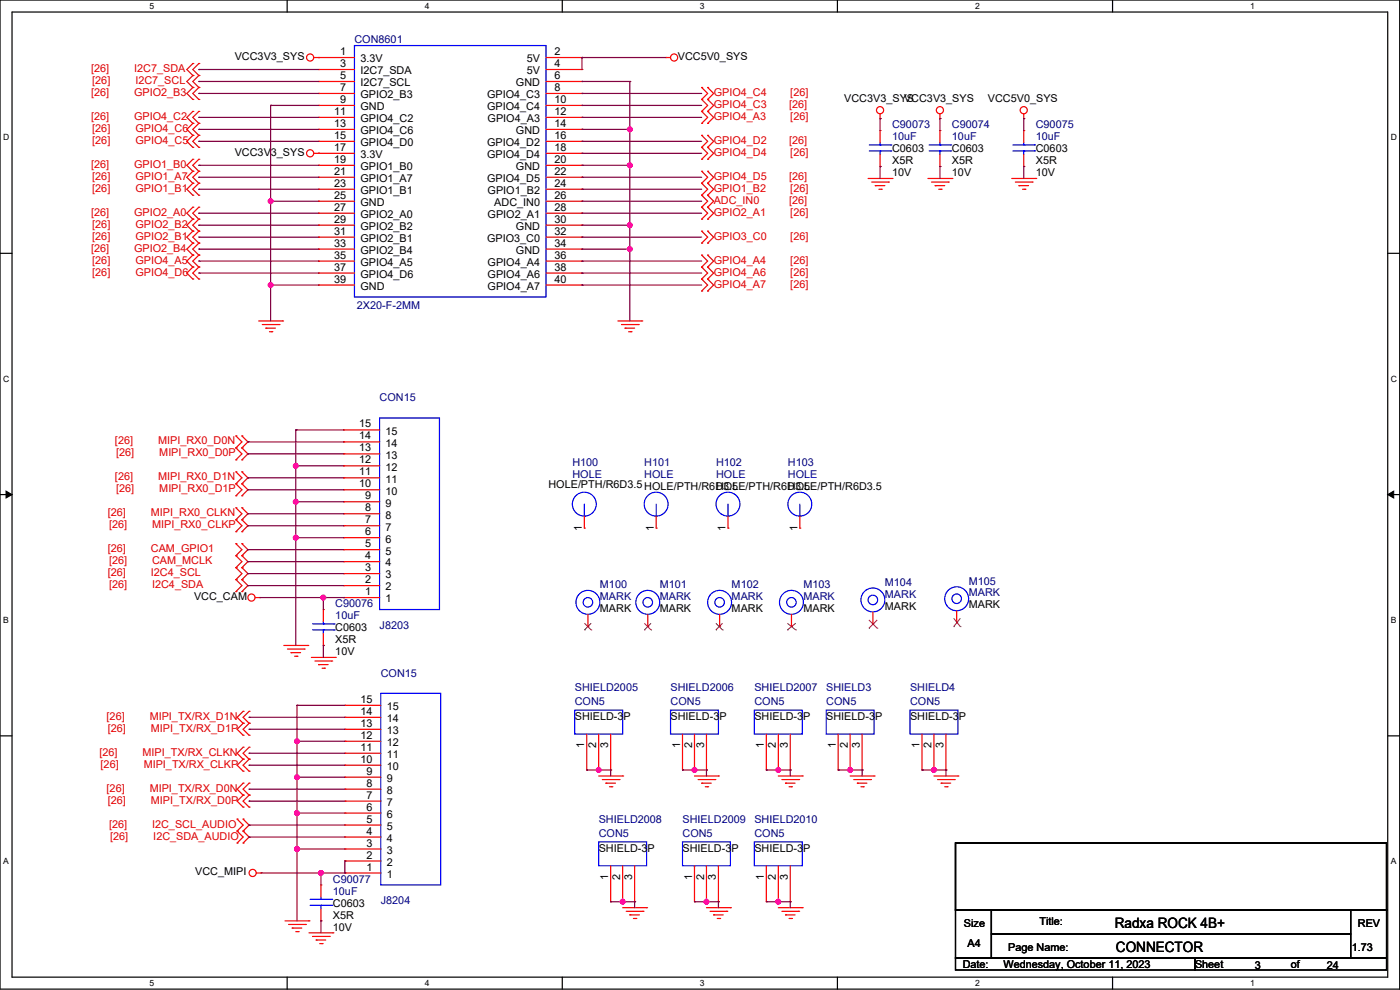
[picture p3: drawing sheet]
<svg xmlns="http://www.w3.org/2000/svg" width="297mm" height="210mm" viewBox="0 0 297 210" stroke-linecap="round" stroke-linejoin="round" font-family="sans-serif">
<path d="M0 0h296.9v209.8h-296.9zM2.6 2.6h291.8v204.7h-291.8z" fill="none" stroke="#000" stroke-width=".25"/>
<g fill="#fff">
<path d="M31.7 .3h1v2h-1z"/>
<path d="M31.7 207.5h1v2.1h-1z"/>
</g>
<path d="M60.9 0v2.6M60.9 207.3v2.5" fill="none" stroke="#000" stroke-width=".25"/>
<g fill="#fff">
<path d="M90.1 .3h1v2h-1z"/>
<path d="M90.1 207.5h1v2.1h-1z"/>
</g>
<path d="M119.3 0v2.6M119.3 207.3v2.5" fill="none" stroke="#000" stroke-width=".25"/>
<g fill="#fff">
<path d="M148.5 .3h1v2h-1z"/>
<path d="M148.5 207.5h1v2.1h-1z"/>
</g>
<path d="M177.7 0v2.6M177.7 207.3v2.5" fill="none" stroke="#000" stroke-width=".25"/>
<g fill="#fff">
<path d="M206.8 .3h1v2h-1z"/>
<path d="M206.8 207.5h1v2.1h-1z"/>
</g>
<path d="M236 0v2.6M236 207.3v2.5" fill="none" stroke="#000" stroke-width=".25"/>
<g fill="#fff">
<path d="M265.2 .3h1v2h-1z"/>
<path d="M265.2 207.5h1v2.1h-1z"/>
<path d="M.6 28.1h1.4v2.1h-1.4z"/>
<path d="M295 28.1h1.3v2.1h-1.3z"/>
<path d="M.6 79.3h1.4v2.1h-1.4z"/>
<path d="M295 79.3h1.3v2.1h-1.3z"/>
</g>
<path d="M0 53.7h2.6M294.4 53.7h2.5" fill="none" stroke="#000" stroke-width=".25"/>
<g fill="#fff">
<path d="M.6 130.5h1.3v2h-1.3z"/>
<path d="M295 130.5h1.2v2h-1.2z"/>
</g>
<path d="M0 104.9h2.6M294.4 104.9h2.5" fill="none" stroke="#000" stroke-width=".25"/>
<path d="M1.3 104.2l1.3 .7-1.3 .7zM294.4 104.9l1.3-.7v1.4z" fill="#000" stroke="#000" stroke-width=".21"/>
<g fill="#fff">
<path d="M.6 181.7h1.3v2h-1.3z"/>
<path d="M295 181.7h1.2v2h-1.2z"/>
</g>
<path d="M0 156.1h2.6M294.4 156.1h2.5M202.7 178.8h91.4v14.3h-91.4zM202.7 193.1h7.6v10.1h-7.6zM210.3 193.1h76.2v5h-76.2zM210.3 198.1h76.2v5.1h-76.2zM286.5 193.1h7.6v10.1h-7.6zM202.7 203.2h50.8v2.6h-50.8zM253.5 203.2h40.6v2.6h-40.6z" fill="none" stroke="#000" stroke-width=".25"/>
<g fill="none" stroke="#f00" stroke-width=".25">
<path d="M66.6 12.2h8.6M67.6 12.2h.1M67.6 14.7h.1M67.6 17.3h.1M67.6 19.8h.1M67.6 14.7h7.6M67.6 17.3h7.6M67.6 19.8h7.6M115.8 12.2h7.7M115.8 14.7h7.7M115.8 17.3h7.7M115.8 19.8h7.7"/>
<path d="M123.5 12.2h.1M123.5 14.7h.1M123.5 17.3h.1M123.5 19.8h.1M141.2 12.2h.1M141.2 12.2h1.1M66.6 32.5h8.6M67.6 32.5h.1M67.6 22.4h.1M67.6 24.9h.1M67.6 27.4h.1M67.6 30h.1"/>
<path d="M67.6 35.1h.1M67.6 37.6h.1M67.6 22.4h7.6M67.6 24.9h7.6M67.6 27.4h7.6M67.6 30h7.6M67.6 35.1h7.6M67.6 37.6h7.6M115.8 32.5h7.7M115.8 22.4h7.7M115.8 24.9h7.7M115.8 27.4h7.7"/>
<path d="M115.8 30h7.7M115.8 35.1h7.7M115.8 37.6h7.7M123.5 22.4h.1M123.5 24.9h.1M123.5 27.4h.1M123.5 30h.1M123.5 32.5h.1M123.5 35.1h.1M123.5 37.6h.1M184.2 37.9h5M184.9 38.6h3.6"/>
<path d="M185.7 39.4h.1M185.7 39.4h2M186.7 25.2h.1M186.7 27.7h.1M186.7 35.3h.1M186.7 24.1v1.1M186.7 27.7v2.5M186.7 32.8v2.5M188.5 38.6h.1M189.2 37.9h.1M196.9 37.9h5M197.6 38.6h3.6"/>
<path d="M198.4 39.4h.1M198.4 39.4h2M199.4 25.2h.1M199.4 27.7h.1M199.4 35.3h.1M199.4 24.1v1.1M199.4 27.7v2.5M199.4 32.8v2.5M201.2 38.6h.1M201.9 37.9h.1M214.6 37.9h5.1M215.4 38.6h3.6"/>
<path d="M216.2 39.4h.1M216.2 39.4h2M217.2 25.2h.1M217.2 27.7h.1M217.2 35.3h.1M217.2 24.1v1.1M217.2 27.7v2.5M217.2 32.8v2.5M219 38.6h.1M219.7 37.9h.1M67.6 40.1h.1M67.6 42.7h.1"/>
<path d="M67.6 45.2h.1M67.6 47.8h.1M67.6 50.3h.1M67.6 52.8h.1M67.6 55.4h.1M67.6 57.9h.1M67.6 40.1h7.6M67.6 42.7h7.6M67.6 45.2h7.6M67.6 47.8h7.6M67.6 50.3h7.6M67.6 52.8h7.6"/>
<path d="M67.6 55.4h7.6M67.6 57.9h7.6M115.8 40.1h7.7M115.8 42.7h7.7M115.8 45.2h7.7M115.8 47.8h7.7M115.8 50.3h7.7M115.8 52.8h7.7M115.8 55.4h7.7M115.8 57.9h7.7M123.5 40.1h.1M123.5 42.7h.1"/>
<path d="M123.5 45.2h.1M123.5 47.8h.1M123.5 50.3h.1M123.5 52.8h.1M123.5 55.4h.1M123.5 57.9h.1M186.4 40.1h.6M187 40.1h.1M199.1 40.1h.6M199.7 40.1h.1M216.9 40.1h.5M217.4 40.1h.1"/>
<path d="M54.9 68.1h5.1M55.6 68.8h3.6M56.4 69.6h.1M56.4 69.6h2M57.2 70.4h.5M57.7 70.4h.1M59.2 68.8h.1M60 68.1h.1M67.6 60.5h.1M67.6 60.5h7.6M115.8 60.5h7.7M123.5 60.5h.1"/>
<path d="M131.1 68.1h5.1M131.8 68.8h3.6M132.6 69.6h.1M132.6 69.6h2M133.4 70.4h.5M133.9 70.4h.1M135.4 68.8h.1M136.2 68.1h.1M72.9 98.8h.1M72.9 96.3h.1M72.9 93.7h.1M72.9 91.2h.1"/>
<path d="M72.9 98.8h7.6M72.9 96.3h7.6M72.9 93.7h7.6M72.9 91.2h7.6M72.9 119.1h.1M72.9 116.6h.1M72.9 114.1h.1M72.9 111.5h.1M72.9 109h.1M72.9 106.4h.1M72.9 103.9h.1M72.9 101.4h.1"/>
<path d="M72.9 119.1h7.6M72.9 116.6h7.6M72.9 114.1h7.6M72.9 111.5h7.6M72.9 109h7.6M72.9 106.4h7.6M72.9 103.9h7.6M72.9 101.4h7.6M124 112h.1M124 109.5v2.5M139.2 112h.1M139.2 109.5v2.5"/>
<path d="M154.4 112h.1M154.4 109.5v2.5M169.7 112h.1M169.7 109.5v2.5M54.1 126.8h1M55.1 126.8h.1M60.2 136.9h5.1M61 137.7h3.5M61.7 138.4h.1M61.7 138.4h2.1M62.5 139.2h.5M63 139.2h.1"/>
<path d="M64.5 137.7h.1M65.3 136.9h.1M66.1 139.5h5M68.6 129.3h.1M68.6 136.9h.1M68.6 129.3v2.5M68.6 134.4v2.5M71.1 139.5h.1M72.9 126.8h.1M72.9 124.2h.1M72.9 121.7h.1M72.9 126.8h7.6"/>
<path d="M72.9 124.2h7.6M72.9 121.7h7.6M124.7 132.9h.1M124.7 130.3v2.6M137.4 132.9h.1M137.4 130.3v2.6M152.7 132.9h.1M152.7 130.3v2.6M167.9 132.9h.1M167.9 130.3v2.6M185.2 132.3h.1M185.2 129.8v2.5"/>
<path d="M203 132.1h.1M203 129.6v2.5M66.8 140.2h3.6M67.6 141h.1M67.6 141h2M68.3 141.7h.5M68.8 141.7h.1M70.4 140.2h.1M73.2 159.8h.1M73.2 157.2h.1M73.2 154.7h.1M73.2 152.2h.1"/>
<path d="M73.2 149.6h.1M73.2 159.8h7.6M73.2 157.2h7.6M73.2 154.7h7.6M73.2 152.2h7.6M73.2 149.6h7.6M124.5 155.7v7.6M127 155.7v7.6M129.6 155.7v7.6M144.8 155.7v7.6M147.3 155.7v7.6M149.9 155.7v7.6"/>
<path d="M162.6 155.7v7.6M165.1 155.7v7.6M167.7 155.7v7.6M177.8 155.7v7.6M180.4 155.7v7.6M182.9 155.7v7.6M195.6 155.7v7.6M198.1 155.7v7.6M200.7 155.7v7.6M73.2 177.6h.1M73.2 175h.1M73.2 172.5h.1"/>
<path d="M73.2 169.9h.1M73.2 167.4h.1M73.2 164.9h.1M73.2 162.3h.1M73.2 177.6h7.6M73.2 175h7.6M73.2 172.5h7.6M73.2 169.9h7.6M73.2 167.4h7.6M73.2 164.9h7.6M73.2 162.3h7.6M124.5 163.3h.1"/>
<path d="M127 163.3h.1M127 164.6h5.1M127.8 165.4h3.5M128.5 166.1h.1M128.5 166.1h2.1M129.3 166.9h.5M129.6 163.3h.1M129.8 166.9h.1M131.3 165.4h.1M132.1 164.6h.1M144.8 163.3h.1M147.3 163.3h.1"/>
<path d="M147.3 164.6h5.1M148.1 165.4h3.5M148.9 166.1h.1M148.9 166.1h2M149.6 166.9h.5M149.9 163.3h.1M150.1 166.9h.1M151.6 165.4h.1M152.4 164.6h.1M162.6 163.3h.1M165.1 163.3h.1M165.1 164.6h5.1"/>
<path d="M165.9 165.4h3.5M166.6 166.1h.1M166.6 166.1h2.1M167.4 166.9h.5M167.7 163.3h.1M167.9 166.9h.1M169.4 165.4h.1M170.2 164.6h.1M177.8 163.3h.1M180.4 163.3h.1M180.4 164.6h5M181.1 165.4h3.6"/>
<path d="M181.9 166.1h.1M181.9 166.1h2M182.6 166.9h.5M182.9 163.3h.1M183.1 166.9h.1M184.7 165.4h.1M185.4 164.6h.1M195.6 163.3h.1M198.1 163.3h.1M198.1 164.6h5.1M198.9 165.4h3.5M199.7 166.1h.1"/>
<path d="M199.7 166.1h2M200.4 166.9h.5M200.7 163.3h.1M200.9 166.9h.1M202.4 165.4h.1M203.2 164.6h.1M54.4 185.2h1M55.4 185.2h.1M60.5 195.3h5M61.2 196.1h3.6M62 196.9h.1M62 196.9h2"/>
<path d="M62.7 197.6h.6M63.3 197.6h.1M64.8 196.1h.1M65.5 195.3h.1M65.5 197.9h5.1M66.3 198.6h3.6M67.1 199.4h.1M67.1 199.4h2M68.1 187.7h.1M68.1 195.3h.1M68.1 187.7v2.6M68.1 192.8v2.5"/>
<path d="M69.9 198.6h.1M70.6 197.9h.1M73.2 185.2h.1M73.2 182.6h.1M73.2 180.1h.1M73.2 185.2h7.6M73.2 182.6h7.6M73.2 180.1h7.6M129.6 191.3h.1M129.6 183.7v7.6M132.1 191.3h.1M132.1 192.5h5.1"/>
<path d="M132.1 183.7v7.6M132.9 193.3h3.5M133.6 194.1h.1M133.6 194.1h2M134.4 194.8h.5M134.6 191.3h.1M134.6 183.7v7.6M134.9 194.8h.1M136.4 193.3h.1M137.2 192.5h.1M147.3 191.3h.1M147.3 183.7v7.6"/>
<path d="M149.9 191.3h.1M149.9 192.5h5.1M149.9 183.7v7.6M150.6 193.3h3.6M151.4 194.1h.1M151.4 194.1h2M152.2 194.8h.5M152.4 191.3h.1M152.4 183.7v7.6M152.7 194.8h.1M154.2 193.3h.1M155 192.5h.1"/>
<path d="M162.6 191.3h.1M162.6 183.7v7.6M165.1 191.3h.1M165.1 192.5h5.1M165.1 183.7v7.6M165.9 193.3h3.5M166.6 194.1h.1M166.6 194.1h2.1M167.4 194.8h.5M167.7 191.3h.1M167.7 183.7v7.6M167.9 194.8h.1"/>
<path d="M169.4 193.3h.1M170.2 192.5h.1M67.8 200.2h.5M68.3 200.2h.1"/>
<circle cx="65.8" cy="12.2" r=".76"/>
<circle cx="143" cy="12.2" r=".76"/>
<circle cx="65.8" cy="32.5" r=".76"/>
<circle cx="186.7" cy="23.4" r=".76"/>
<circle cx="199.4" cy="23.4" r=".76"/>
<circle cx="217.2" cy="23.4" r=".76"/>
<circle cx="53.3" cy="126.8" r=".76"/>
<circle cx="53.6" cy="185.2" r=".76"/>
</g>
<g fill="none" stroke="#d50000" stroke-width=".25">
<path d="M40.9 16h.1M40.9 13.5h.1M40.9 18.6h.1M40.9 13.5l-1.3 1.2 1.3 1.3M40.9 16l-1.3 1.3 1.3 1.3M40.9 18.6l-1.3 1.2 1.3 1.3M42.2 16h.1M42.2 13.5h.1M42.2 18.6h.1M42.2 13.5l-1.3 1.2 1.3 1.3M42.2 16l-1.3 1.3 1.3 1.3M42.2 18.6l-1.3 1.2 1.3 1.3"/>
<path d="M148.9 18.6h.1M148.9 18.6l1.2 1.2-1.2 1.3M150.1 18.6h.1M150.1 18.6l1.3 1.2-1.3 1.3M40.9 26.2h.1M40.9 23.6h.1M40.9 28.7h.1M40.9 21.1h.1M40.9 31.3h.1M40.9 36.3h.1M40.9 33.8h.1M40.9 38.9h.1"/>
<path d="M40.9 23.6l-1.3 1.3 1.3 1.3M40.9 26.2l-1.3 1.2 1.3 1.3M40.9 28.7l-1.3 1.3 1.3 1.3M40.9 33.8l-1.3 1.3 1.3 1.2M40.9 36.3l-1.3 1.3 1.3 1.3M40.9 38.9l-1.3 1.2 1.3 1.3M42.2 26.2h.1M42.2 23.6h.1M42.2 28.7h.1M42.2 21.1h.1M42.2 31.3h.1M42.2 36.3h.1"/>
<path d="M42.2 33.8h.1M42.2 38.9h.1M42.2 23.6l-1.3 1.3 1.3 1.3M42.2 26.2l-1.3 1.2 1.3 1.3M42.2 28.7l-1.3 1.3 1.3 1.3M42.2 33.8l-1.3 1.3 1.3 1.2M42.2 36.3l-1.3 1.3 1.3 1.3M42.2 38.9l-1.3 1.2 1.3 1.3M148.9 21.1h.1M148.9 23.6h.1M148.9 26.2h.1M148.9 31.3h.1"/>
<path d="M148.9 28.7h.1M148.9 33.8h.1M148.9 38.9h.1M148.9 36.3h.1M148.9 21.1l1.2 1.3-1.2 1.2M148.9 23.6l1.2 1.3-1.2 1.3M148.9 28.7l1.2 1.3-1.2 1.3M148.9 31.3l1.2 1.2-1.2 1.3M148.9 36.3l1.2 1.3-1.2 1.3M148.9 38.9l1.2 1.2-1.2 1.3M150.1 21.1h.1M150.1 23.6h.1"/>
<path d="M150.1 26.2h.1M150.1 31.3h.1M150.1 28.7h.1M150.1 33.8h.1M150.1 38.9h.1M150.1 36.3h.1M150.1 21.1l1.3 1.3-1.3 1.2M150.1 23.6l1.3 1.3-1.3 1.3M150.1 28.7l1.3 1.3-1.3 1.3M150.1 31.3l1.3 1.2-1.3 1.3M150.1 36.3l1.3 1.3-1.3 1.3M150.1 38.9l1.3 1.2-1.3 1.3"/>
<path d="M40.9 41.4h.1M40.9 46.5h.1M40.9 44h.1M40.9 49h.1M40.9 51.6h.1M40.9 54.1h.1M40.9 56.7h.1M40.9 59.2h.1M40.9 44l-1.3 1.2 1.3 1.3M40.9 46.5l-1.3 1.3 1.3 1.2M40.9 49l-1.3 1.3 1.3 1.3M40.9 51.6l-1.3 1.2 1.3 1.3"/>
<path d="M40.9 54.1l-1.3 1.3 1.3 1.3M40.9 56.7l-1.3 1.2 1.3 1.3M42.2 41.4h.1M42.2 46.5h.1M42.2 44h.1M42.2 49h.1M42.2 51.6h.1M42.2 54.1h.1M42.2 56.7h.1M42.2 59.2h.1M42.2 44l-1.3 1.2 1.3 1.3M42.2 46.5l-1.3 1.3 1.3 1.2"/>
<path d="M42.2 49l-1.3 1.3 1.3 1.3M42.2 51.6l-1.3 1.2 1.3 1.3M42.2 54.1l-1.3 1.3 1.3 1.3M42.2 56.7l-1.3 1.2 1.3 1.3M148.9 41.4h.1M148.9 44h.1M148.9 46.5h.1M148.9 51.6h.1M148.9 49h.1M148.9 56.7h.1M148.9 54.1h.1M148.9 59.2h.1"/>
<path d="M148.9 41.4l1.2 1.3-1.2 1.3M148.9 44l1.2 1.2-1.2 1.3M148.9 49l1.2 1.3-1.2 1.3M148.9 54.1l1.2 1.3-1.2 1.3M148.9 56.7l1.2 1.2-1.2 1.3M148.9 59.2l1.2 1.3-1.2 1.2M150.1 41.4h.1M150.1 44h.1M150.1 46.5h.1M150.1 51.6h.1M150.1 49h.1M150.1 56.7h.1"/>
<path d="M150.1 54.1h.1M150.1 59.2h.1M150.1 41.4l1.3 1.3-1.3 1.3M150.1 44l1.3 1.2-1.3 1.3M150.1 49l1.3 1.3-1.3 1.3M150.1 54.1l1.3 1.3-1.3 1.3M150.1 56.7l1.3 1.2-1.3 1.3M150.1 59.2l1.3 1.3-1.3 1.2M148.9 61.7h.1M150.1 61.7h.1M50 97.5h.1M50 95h.1"/>
<path d="M50 92.5h.1M50 95l1.3 1.3-1.3 1.2M50 92.5l1.3 1.2-1.3 1.3M51.3 95h.1M51.3 97.5h.1M51.3 92.5h.1M51.3 95l1.3 1.3-1.3 1.2M51.3 92.5l1.3 1.2-1.3 1.3M50 105.2h.1M50 102.6h.1M50 100.1h.1M50 112.8h.1"/>
<path d="M50 110.2h.1M50 107.7h.1M50 117.9h.1M50 115.3h.1M50 102.6l1.3 1.3-1.3 1.3M50 100.1l1.3 1.3-1.3 1.2M50 110.2l1.3 1.3-1.3 1.3M50 107.7l1.3 1.3-1.3 1.2M50 117.9l1.3 1.2-1.3 1.3M50 115.3l1.3 1.3-1.3 1.3M51.3 102.6h.1M51.3 105.2h.1"/>
<path d="M51.3 100.1h.1M51.3 110.2h.1M51.3 112.8h.1M51.3 107.7h.1M51.3 117.9h.1M51.3 115.3h.1M51.3 102.6l1.3 1.3-1.3 1.3M51.3 100.1l1.3 1.3-1.3 1.2M51.3 110.2l1.3 1.3-1.3 1.3M51.3 107.7l1.3 1.3-1.3 1.2M51.3 117.9l1.3 1.2-1.3 1.3M51.3 115.3l1.3 1.3-1.3 1.3"/>
<path d="M50 120.4h.1M50 125.5h.1M50 122.9h.1M50 122.9l1.3 1.3-1.3 1.3M50 120.4l1.3 1.3-1.3 1.2M51.3 120.4h.1M51.3 122.9h.1M51.3 125.5h.1M51.3 122.9l1.3 1.3-1.3 1.3M51.3 120.4l1.3 1.3-1.3 1.2M51.6 153.4h.1M51.6 150.9h.1"/>
<path d="M51.6 158.5h.1M51.6 156h.1M51.6 150.9l-1.3 1.3 1.3 1.2M51.6 158.5l-1.3 1.3 1.3 1.2M51.6 153.4l-1.3 1.3 1.3 1.3M52.8 153.4h.1M52.8 150.9h.1M52.8 158.5h.1M52.8 156h.1M52.8 150.9l-1.2 1.3 1.2 1.2M52.8 158.5l-1.2 1.3 1.2 1.2M52.8 153.4l-1.2 1.3 1.2 1.3"/>
<path d="M50.3 178.8h.1M50.3 176.3h.1M50.3 173.7h.1M50.3 176.3l1.3 1.3-1.3 1.2M50.3 173.7l1.3 1.3-1.3 1.3M51.6 161h.1M51.6 168.7h.1M51.6 166.1h.1M51.6 171.2h.1M51.6 163.6h.1M51.6 176.3h.1M51.6 178.8h.1"/>
<path d="M51.6 173.7h.1M51.6 166.1l-1.3 1.3 1.3 1.3M51.6 168.7l-1.3 1.2 1.3 1.3M51.6 161l-1.3 1.3 1.3 1.3M51.6 176.3l1.2 1.3-1.2 1.2M51.6 173.7l1.2 1.3-1.2 1.3M52.8 161h.1M52.8 168.7h.1M52.8 166.1h.1M52.8 171.2h.1M52.8 163.6h.1M52.8 166.1l-1.2 1.3 1.2 1.3"/>
<path d="M52.8 168.7l-1.2 1.2 1.2 1.3M52.8 161l-1.2 1.3 1.2 1.3"/>
</g>
<g fill="none" stroke="#00f" stroke-width=".25">
<path d="M75.2 9.7h40.6v53.3h-40.6zM184.4 32h4.6M184.4 30.7h4.6M186.7 30.7h.1M186.7 32h.1M186.7 30.2v.5M186.7 32v.8M189 32h.1M189 30.7h.1M197.1 32h4.6M197.1 30.7h4.6M199.4 30.7h.1"/>
<path d="M199.4 32h.1M199.4 30.2v.5M199.4 32v.8M201.7 32h.1M201.7 30.7h.1M214.9 32h4.6M214.9 30.7h4.6M217.2 30.7h.1M217.2 32h.1M217.2 30.2v.5M217.2 32v.8M219.5 32h.1"/>
<path d="M219.5 30.7h.1M80.5 88.7h12.7v40.6h-12.7zM124 109.5h.1M124 106.9v2.6M139.2 109.5h.1M139.2 106.9v2.6M154.4 109.5h.1M154.4 106.9v2.6M169.7 109.5h.1M169.7 106.9v2.6M66.3 133.6h4.6M66.3 132.3h4.6"/>
<path d="M68.6 132.3h.1M68.6 133.6h.1M68.6 131.8v.5M68.6 133.6v.8M70.9 133.6h.1M70.9 132.3h.1M80.8 147.1h12.7v40.6h-12.7zM121.9 150.6h10.2v5.1h-10.2zM142.3 150.6h10.1v5.1h-10.1zM160 150.6h10.2v5.1h-10.2zM175.3 150.6h10.1v5.1h-10.1zM193.1 150.6h10.1v5.1h-10.1z"/>
<path d="M127 178.6h10.2v5.1h-10.2zM144.8 178.6h10.2v5.1h-10.2zM160 178.6h10.2v5.1h-10.2zM65.8 192h4.6M65.8 190.8h4.6M68.1 190.8h.1M68.1 192h.1M68.1 190.3v.5M68.1 192v.8M70.4 192h.1M70.4 190.8h.1"/>
<circle cx="124" cy="106.9" r="2.54"/>
<circle cx="139.2" cy="106.9" r="2.54"/>
<circle cx="154.4" cy="106.9" r="2.54"/>
<circle cx="169.7" cy="106.9" r="2.54"/>
<circle cx="124.7" cy="127.8" r="2.53"/>
<circle cx="124.7" cy="127.8" r="1.01"/>
<circle cx="137.4" cy="127.8" r="2.53"/>
<circle cx="137.4" cy="127.8" r="1.01"/>
<circle cx="152.7" cy="127.8" r="2.53"/>
<circle cx="152.7" cy="127.8" r="1.01"/>
<circle cx="167.9" cy="127.8" r="2.53"/>
<circle cx="167.9" cy="127.8" r="1.01"/>
<circle cx="185.2" cy="127.3" r="2.53"/>
<circle cx="185.2" cy="127.3" r="1.01"/>
<circle cx="203" cy="127" r="2.53"/>
<circle cx="203" cy="127" r="1.01"/>
</g>
<g fill="none" stroke="#804000" stroke-width=".21">
<path d="M124 133.6h.1M124 132.2l1.4 1.4M125.4 133.6h.1M125.4 132.2l-1.4 1.4M136.7 133.6h.1M136.7 132.2l1.4 1.4M138.1 133.6h.1M138.1 132.2l-1.4 1.4M151.9 133.6h.1M151.9 132.2l1.4 1.4M153.3 133.6h.1M153.3 132.2l-1.4 1.4"/>
<path d="M167 133.6h.1M167 132.2l1.8 1.4M168.8 133.6h.1M168.8 132.2l-1.8 1.4M184.3 133.3h.1M184.3 131.5l1.8 1.8M186.1 133.3h.1M186.1 131.5l-1.8 1.8M202.3 132.9h.1M202.3 131.2l1.4 1.7M203.7 132.9h.1M203.7 131.2l-1.4 1.7"/>
</g>
<g fill="none" stroke="#800040" stroke-width=".25">
<path d="M42.2 14.7h.1M42.2 17.3h.1M42.2 19.8h.1M42.2 14.7h25.4M42.2 17.3h25.4M42.2 19.8h25.4M123.5 17.3h.1M123.5 12.2h.1M123.5 19.8h.1M123.5 17.3h10.1M123.5 19.8h25.4M123.5 12.2h17.7"/>
<path d="M123.5 12.2v2.5M133.6 17.3h.1M133.6 17.3v50.8M42.2 24.9h.1M42.2 27.4h.1M42.2 30h.1M42.2 35.1h.1M42.2 37.6h.1M42.2 24.9h25.4M42.2 27.4h25.4M42.2 30h25.4M42.2 35.1h25.4"/>
<path d="M42.2 37.6h25.4M57.4 22.4h.1M57.4 22.4h10.2M57.4 22.4v45.7M123.5 35.1h.1M123.5 27.4h.1M123.5 22.4h.1M123.5 24.9h.1M123.5 30h.1M123.5 32.5h.1M123.5 37.6h.1M123.5 22.4h25.4"/>
<path d="M123.5 24.9h25.4M123.5 27.4h10.1M123.5 30h25.4M123.5 35.1h10.1M123.5 37.6h25.4M123.5 32.5h25.4M133.6 35.1h.1M133.6 27.4h.1M186.7 35.3h.1M186.7 25.2h.1M186.7 25.2v2.5M186.7 35.3v2.6"/>
<path d="M199.4 35.3h.1M199.4 25.2h.1M199.4 25.2v2.5M199.4 35.3v2.6M217.2 35.3h.1M217.2 25.2h.1M217.2 25.2v2.5M217.2 35.3v2.6M42.2 40.1h.1M42.2 45.2h.1M42.2 47.8h.1M42.2 50.3h.1"/>
<path d="M42.2 52.8h.1M42.2 55.4h.1M42.2 57.9h.1M42.2 40.1h25.4M42.2 45.2h25.4M42.2 47.8h25.4M42.2 50.3h25.4M42.2 52.8h25.4M42.2 55.4h25.4M42.2 57.9h25.4M57.4 42.7h.1M57.4 42.7h10.2"/>
<path d="M123.5 52.8h.1M123.5 47.8h.1M123.5 40.1h.1M123.5 42.7h.1M123.5 45.2h.1M123.5 50.3h.1M123.5 55.4h.1M123.5 57.9h.1M123.5 42.7h25.4M123.5 40.1h25.4M123.5 45.2h25.4M123.5 47.8h10.1"/>
<path d="M123.5 50.3h25.4M123.5 52.8h10.1M123.5 55.4h25.4M123.5 57.9h25.4M133.6 52.8h.1M133.6 47.8h.1M57.4 60.5h.1M57.4 60.5h10.2M123.5 60.5h.1M123.5 60.5h25.4M52.6 96.3h.1M52.6 93.7h.1"/>
<path d="M52.6 96.3h20.3M52.6 93.7h20.3M62.7 91.2h.1M62.7 98.8h.1M62.7 91.2h10.2M62.7 91.2v45.7M62.7 98.8h10.2M52.6 103.9h.1M52.6 101.4h.1M52.6 111.5h.1M52.6 109h.1M52.6 119.1h.1"/>
<path d="M52.6 116.6h.1M52.6 103.9h20.3M52.6 101.4h20.3M52.6 111.5h20.3M52.6 109h20.3M52.6 119.1h20.3M52.6 116.6h20.3M62.7 114.1h.1M62.7 106.4h.1M62.7 114.1h10.2M62.7 106.4h10.2M52.6 124.2h.1"/>
<path d="M52.6 121.7h.1M52.6 124.2h20.3M52.6 121.7h20.3M55.1 126.8h17.8M68.6 126.8h.1M68.6 136.9h.1M68.6 126.8v2.5M68.6 136.9v2.6M72.9 126.8h.1M52.8 159.8h.1M52.8 154.7h.1M52.8 152.2h.1"/>
<path d="M52.8 159.8h20.4M52.8 154.7h20.4M52.8 152.2h20.4M63 149.6h.1M63 157.2h.1M63 149.6h10.2M63 149.6v45.7M63 157.2h10.2M52.8 162.3h.1M52.8 169.9h.1M52.8 167.4h.1M52.8 177.6h.1"/>
<path d="M52.8 175h.1M52.8 162.3h20.4M52.8 169.9h20.4M52.8 167.4h20.4M52.8 177.6h20.4M52.8 175h20.4M63 172.5h.1M63 164.9h.1M63 172.5h10.2M63 164.9h10.2M124.5 163.3h.1M124.5 163.3h5.1"/>
<path d="M127 163.3h.1M129.6 163.3h.1M129.6 163.3v1.3M144.8 163.3h.1M144.8 163.3h5.1M147.3 163.3h.1M149.9 163.3h.1M149.9 163.3v1.3M162.6 163.3h.1M162.6 163.3h5.1M165.1 163.3h.1M167.7 163.3h.1"/>
<path d="M167.7 163.3v1.3M177.8 163.3h.1M177.8 163.3h5.1M180.4 163.3h.1M182.9 163.3h.1M182.9 163.3v1.3M195.6 163.3h.1M195.6 163.3h5.1M198.1 163.3h.1M200.7 163.3h.1M200.7 163.3v1.3M55.4 185.2h17.8"/>
<path d="M63 180.1h.1M63 180.1h10.2M68.1 185.2h.1M68.1 195.3h.1M68.1 185.2v2.5M68.1 195.3v2.6M73.2 182.6h.1M73.2 185.2h.1M73.2 182.6v2.6M129.6 191.3h.1M129.6 191.3h5M132.1 191.3h.1"/>
<path d="M134.6 191.3h.1M134.6 191.3v1.2M147.3 191.3h.1M147.3 191.3h5.1M149.9 191.3h.1M152.4 191.3h.1M152.4 191.3v1.2M162.6 191.3h.1M162.6 191.3h5.1M165.1 191.3h.1M167.7 191.3h.1M167.7 191.3v1.2"/>
</g>
<g fill="#f0f" stroke="#f0f" stroke-width=".25">
<circle cx="57.4" cy="60.5" r=".5"/>
<circle cx="57.4" cy="42.7" r=".5"/>
<circle cx="133.6" cy="52.8" r=".5"/>
<circle cx="133.6" cy="47.8" r=".5"/>
<circle cx="133.6" cy="35.1" r=".5"/>
<circle cx="133.6" cy="27.4" r=".5"/>
<circle cx="62.7" cy="114.1" r=".5"/>
<circle cx="62.7" cy="106.4" r=".5"/>
<circle cx="62.7" cy="98.8" r=".5"/>
<circle cx="63" cy="172.5" r=".5"/>
<circle cx="63" cy="164.9" r=".5"/>
<circle cx="63" cy="157.2" r=".5"/>
<circle cx="63" cy="180.1" r=".5"/>
<circle cx="68.1" cy="185.2" r=".5"/>
<circle cx="127" cy="163.3" r=".5"/>
<circle cx="147.3" cy="163.3" r=".5"/>
<circle cx="165.1" cy="163.3" r=".5"/>
<circle cx="180.3" cy="163.3" r=".5"/>
<circle cx="198.1" cy="163.3" r=".5"/>
<circle cx="132.1" cy="191.3" r=".5"/>
<circle cx="149.9" cy="191.3" r=".5"/>
<circle cx="165.1" cy="191.3" r=".5"/>
<circle cx="68.6" cy="126.8" r=".5"/>
</g>
<g font-size="3">
<text x="236.5" y="196.8">Radxa ROCK 4B+</text>
<text x="236.7" y="201.9">CONNECTOR</text>
</g>
<g font-size="2.3">
<text x="72.1" y="11.7">1</text>
<text x="117.6" y="11.7">2</text>
<text x="49.8" y="12.7">VCC3V3_SYS</text>
<text x="72.1" y="14.2">3</text>
<text x="72.1" y="16.8">5</text>
<text x="76.5" y="13.2">3.3V</text>
<text x="76.5" y="15.8">I2C7_SDA</text>
<text x="111.8" y="13.2">5V</text>
<text x="111.8" y="15.8">5V</text>
<text x="117.6" y="16.8">6</text>
<text x="117.6" y="14.2">4</text>
<text x="143.8" y="12.7">VCC5V0_SYS</text>
<text x="72.1" y="19.3">7</text>
<text x="72.1" y="21.8">9</text>
<text x="76.5" y="18.3">I2C7_SCL</text>
<text x="76.5" y="20.9">GPIO2_B3</text>
<text x="76.5" y="23.4">GND</text>
<text x="103.3" y="20.9">GPIO4_C3</text>
<text x="103.3" y="23.4">GPIO4_C4</text>
<text x="109.5" y="18.3">GND</text>
<text x="117.6" y="19.3">8</text>
<text x="117.6" y="21.8">10</text>
<text x="179.1" y="21.6">VCC3V3_SYS</text>
<text x="191.8" y="21.6">VCC3V3_SYS</text>
<text x="209.6" y="21.6">VCC5V0_SYS</text>
<text x="70.9" y="24.4">11</text>
<text x="70.9" y="26.9">13</text>
<text x="70.9" y="29.5">15</text>
<text x="76.5" y="25.9">GPIO4_C2</text>
<text x="76.5" y="28.5">GPIO4_C6</text>
<text x="103.4" y="25.9">GPIO4_A3</text>
<text x="109.5" y="28.5">GND</text>
<text x="117.6" y="24.4">12</text>
<text x="117.6" y="26.9">14</text>
<text x="117.6" y="29.5">16</text>
<text x="49.8" y="33.1">VCC3V3_SYS</text>
<text x="70.9" y="32">17</text>
<text x="70.9" y="34.5">19</text>
<text x="76.5" y="31">GPIO4_D0</text>
<text x="76.5" y="33.5">3.3V</text>
<text x="103.3" y="31">GPIO4_D2</text>
<text x="103.3" y="33.5">GPIO4_D4</text>
<text x="117.6" y="34.5">20</text>
<text x="117.6" y="32">18</text>
<text x="189.3" y="32.3">C0603</text>
<text x="189.3" y="34.8">X5R</text>
<text x="202" y="32.3">C0603</text>
<text x="202" y="34.8">X5R</text>
<text x="219.7" y="32.3">C0603</text>
<text x="219.7" y="34.8">X5R</text>
<text x="70.9" y="37.1">21</text>
<text x="70.9" y="39.6">23</text>
<text x="76.5" y="36.1">GPIO1_B0</text>
<text x="76.5" y="38.6">GPIO1_A7</text>
<text x="76.5" y="41.2">GPIO1_B1</text>
<text x="103.3" y="38.6">GPIO4_D5</text>
<text x="103.4" y="41.2">GPIO1_B2</text>
<text x="109.5" y="36.1">GND</text>
<text x="117.6" y="39.6">24</text>
<text x="117.6" y="37.1">22</text>
<text x="189.3" y="37.4">10V</text>
<text x="202" y="37.4">10V</text>
<text x="219.7" y="37.4">10V</text>
<text x="70.9" y="42.2">25</text>
<text x="70.9" y="44.7">27</text>
<text x="70.9" y="47.2">29</text>
<text x="76.5" y="43.7">GND</text>
<text x="76.5" y="46.3">GPIO2_A0</text>
<text x="103.4" y="46.3">GPIO2_A1</text>
<text x="104.9" y="43.7">ADC_IN0</text>
<text x="117.6" y="44.7">28</text>
<text x="117.6" y="42.2">26</text>
<text x="117.6" y="47.2">30</text>
<text x="70.9" y="49.8">31</text>
<text x="70.9" y="52.3">33</text>
<text x="76.5" y="48.8">GPIO2_B2</text>
<text x="76.5" y="51.3">GPIO2_B1</text>
<text x="76.5" y="53.9">GPIO2_B4</text>
<text x="103.3" y="51.3">GPIO3_C0</text>
<text x="109.5" y="48.8">GND</text>
<text x="109.5" y="53.9">GND</text>
<text x="117.6" y="52.3">34</text>
<text x="117.6" y="49.8">32</text>
<text x="70.9" y="54.9">35</text>
<text x="70.9" y="57.4">37</text>
<text x="70.9" y="59.9">39</text>
<text x="76.5" y="56.4">GPIO4_A5</text>
<text x="76.5" y="59">GPIO4_D6</text>
<text x="103.4" y="56.4">GPIO4_A4</text>
<text x="103.4" y="59">GPIO4_A6</text>
<text x="117.6" y="54.9">36</text>
<text x="117.6" y="57.4">38</text>
<text x="117.6" y="59.9">40</text>
<text x="76.5" y="61.5">GND</text>
<text x="103.4" y="61.5">GPIO4_A7</text>
<text x="76.2" y="95.8">13</text>
<text x="76.2" y="93.2">14</text>
<text x="76.2" y="90.7">15</text>
<text x="81.8" y="94.8">14</text>
<text x="81.8" y="92.2">15</text>
<text x="76.2" y="100.8">11</text>
<text x="76.2" y="98.3">12</text>
<text x="81.8" y="99.8">12</text>
<text x="81.8" y="97.3">13</text>
<text x="76.2" y="103.4">10</text>
<text x="77.5" y="105.9">9</text>
<text x="81.8" y="107.5">9</text>
<text x="81.8" y="104.9">10</text>
<text x="81.8" y="102.4">11</text>
<text x="116.4" y="103.4">HOLE/PTH/R6D3.5HOLE/PTH/R6D3.5</text>
<text x="151.9" y="103.9">HOLE/PTH/R6D3.5</text>
<text x="167.2" y="103.9">HOLE/PTH/R6D3.5</text>
<text x="77.5" y="113.5">6</text>
<text x="77.5" y="111">7</text>
<text x="77.5" y="108.5">8</text>
<text x="81.8" y="112.5">7</text>
<text x="81.8" y="110">8</text>
<text x="123.4" y="112.5" transform="rotate(-90 123.4 112.5)">1</text>
<text x="138.7" y="112.5" transform="rotate(-90 138.7 112.5)">1</text>
<text x="153.9" y="112.5" transform="rotate(-90 153.9 112.5)">1</text>
<text x="169.2" y="112.5" transform="rotate(-90 169.2 112.5)">1</text>
<text x="77.5" y="118.6">4</text>
<text x="77.5" y="116.1">5</text>
<text x="81.8" y="117.6">5</text>
<text x="81.8" y="115.1">6</text>
<text x="77.5" y="123.7">2</text>
<text x="77.5" y="121.2">3</text>
<text x="81.8" y="125.2">2</text>
<text x="81.8" y="122.7">3</text>
<text x="81.8" y="120.2">4</text>
<text x="41.2" y="127.3">VCC_CAM</text>
<text x="77.5" y="126.2">1</text>
<text x="81.8" y="127.8">1</text>
<text x="127.3" y="129.8">MARK</text>
<text x="140" y="129.8">MARK</text>
<text x="155.2" y="129.8">MARK</text>
<text x="170.5" y="129.8">MARK</text>
<text x="187.7" y="129.3">MARK</text>
<text x="205.5" y="129.1">MARK</text>
<text x="71.1" y="133.9">C0603</text>
<text x="71.1" y="136.4">X5R</text>
<text x="71.1" y="139">10V</text>
<text x="76.4" y="149.1">15</text>
<text x="76.4" y="154.2">13</text>
<text x="76.4" y="151.6">14</text>
<text x="82.1" y="155.7">13</text>
<text x="82.1" y="153.2">14</text>
<text x="82.1" y="150.6">15</text>
<text x="121.9" y="152.7">SHIELD-3P</text>
<text x="142.3" y="152.7">SHIELD-3P</text>
<text x="160" y="152.7">SHIELD-3P</text>
<text x="175.3" y="152.7">SHIELD-3P</text>
<text x="193.1" y="152.7">SHIELD-3P</text>
<text x="76.4" y="161.8">10</text>
<text x="76.4" y="159.3">11</text>
<text x="76.4" y="156.7">12</text>
<text x="82.1" y="160.8">11</text>
<text x="82.1" y="158.3">12</text>
<text x="124" y="158.8" transform="rotate(-90 124 158.8)">1</text>
<text x="126.5" y="158.8" transform="rotate(-90 126.5 158.8)">2</text>
<text x="129" y="158.8" transform="rotate(-90 129 158.8)">3</text>
<text x="144.3" y="158.8" transform="rotate(-90 144.3 158.8)">1</text>
<text x="146.8" y="158.8" transform="rotate(-90 146.8 158.8)">2</text>
<text x="149.4" y="158.8" transform="rotate(-90 149.4 158.8)">3</text>
<text x="162.1" y="158.8" transform="rotate(-90 162.1 158.8)">1</text>
<text x="164.6" y="158.8" transform="rotate(-90 164.6 158.8)">2</text>
<text x="167.1" y="158.8" transform="rotate(-90 167.1 158.8)">3</text>
<text x="177.3" y="158.8" transform="rotate(-90 177.3 158.8)">1</text>
<text x="179.8" y="158.8" transform="rotate(-90 179.8 158.8)">2</text>
<text x="182.4" y="158.8" transform="rotate(-90 182.4 158.8)">3</text>
<text x="195.1" y="158.8" transform="rotate(-90 195.1 158.8)">1</text>
<text x="197.6" y="158.8" transform="rotate(-90 197.6 158.8)">2</text>
<text x="200.2" y="158.8" transform="rotate(-90 200.2 158.8)">3</text>
<text x="77.7" y="166.9">8</text>
<text x="77.7" y="164.3">9</text>
<text x="82.1" y="165.9">9</text>
<text x="82.1" y="163.3">10</text>
<text x="77.7" y="172">6</text>
<text x="77.7" y="169.4">7</text>
<text x="82.1" y="173.5">6</text>
<text x="82.1" y="171">7</text>
<text x="82.1" y="168.4">8</text>
<text x="77.7" y="179.6">3</text>
<text x="77.7" y="177">4</text>
<text x="77.7" y="174.5">5</text>
<text x="82.1" y="178.6">4</text>
<text x="82.1" y="176">5</text>
<text x="41.4" y="185.7">VCC_MIPI</text>
<text x="77.7" y="184.7">1</text>
<text x="77.7" y="182.1">2</text>
<text x="82.1" y="183.7">2</text>
<text x="82.1" y="181.1">3</text>
<text x="127" y="180.6">SHIELD-3P</text>
<text x="144.8" y="180.6">SHIELD-3P</text>
<text x="160" y="180.6">SHIELD-3P</text>
<text x="82.1" y="186.2">1</text>
<text x="129" y="186.7" transform="rotate(-90 129 186.7)">1</text>
<text x="131.6" y="186.7" transform="rotate(-90 131.6 186.7)">2</text>
<text x="134.1" y="186.7" transform="rotate(-90 134.1 186.7)">3</text>
<text x="146.8" y="186.7" transform="rotate(-90 146.8 186.7)">1</text>
<text x="149.4" y="186.7" transform="rotate(-90 149.4 186.7)">2</text>
<text x="151.9" y="186.7" transform="rotate(-90 151.9 186.7)">3</text>
<text x="162.1" y="186.7" transform="rotate(-90 162.1 186.7)">1</text>
<text x="164.6" y="186.7" transform="rotate(-90 164.6 186.7)">2</text>
<text x="167.1" y="186.7" transform="rotate(-90 167.1 186.7)">3</text>
<text x="70.6" y="192.3">C0603</text>
<text x="70.6" y="194.9">X5R</text>
<text x="70.6" y="197.4">10V</text>
<text x="204.5" y="196.6">Size</text>
<text x="220.5" y="196.1">Title:</text>
<text x="288.1" y="196.6">REV</text>
<text x="205.3" y="200.9">A4</text>
<text x="213.9" y="201.7">Page Name:</text>
<text x="286.8" y="201.7">1.73</text>
<text x="204.2" y="205.3">Date:</text>
<text x="212.9" y="205.3">Wednesday, October 11, 2023</text>
<text x="253.5" y="205.3">Sheet</text>
<text x="266.2" y="205.5">3</text>
<text x="273.8" y="205.3">of</text>
<text x="281.5" y="205.5">24</text>
</g>
<g font-size="2.3" fill="#000080">
<text x="75.2" y="9.2">CON8601</text>
<text x="189.3" y="27.2">C90073</text>
<text x="189.3" y="29.8">10uF</text>
<text x="202" y="27.2">C90074</text>
<text x="202" y="29.8">10uF</text>
<text x="219.7" y="27.2">C90075</text>
<text x="219.7" y="29.8">10uF</text>
<text x="75.7" y="65.6">2X20-F-2MM</text>
<text x="80.5" y="85.1">CON15</text>
<text x="121.4" y="98.8">H100</text>
<text x="121.4" y="101.4">HOLE</text>
<text x="136.7" y="98.8">H101</text>
<text x="136.7" y="101.4">HOLE</text>
<text x="151.9" y="98.8">H102</text>
<text x="151.9" y="101.4">HOLE</text>
<text x="167.2" y="98.8">H103</text>
<text x="167.2" y="101.4">HOLE</text>
<text x="127.3" y="124.7">M100</text>
<text x="140" y="124.7">M101</text>
<text x="155.2" y="124.7">M102</text>
<text x="170.5" y="124.7">M103</text>
<text x="187.7" y="124.2">M104</text>
<text x="205.5" y="124">M105</text>
<text x="71.1" y="128.8">C90076</text>
<text x="71.1" y="131.4">10uF</text>
<text x="127.3" y="127.3">MARK</text>
<text x="140" y="127.3">MARK</text>
<text x="155.2" y="127.3">MARK</text>
<text x="170.5" y="127.3">MARK</text>
<text x="187.7" y="126.8">MARK</text>
<text x="205.5" y="126.5">MARK</text>
<text x="80.5" y="133.4">J8203</text>
<text x="80.8" y="143.5">CON15</text>
<text x="121.9" y="146.6">SHIELD2005</text>
<text x="121.9" y="149.6">CON5</text>
<text x="142.3" y="146.6">SHIELD2006</text>
<text x="142.3" y="149.6">CON5</text>
<text x="160" y="146.6">SHIELD2007</text>
<text x="160" y="149.6">CON5</text>
<text x="175.3" y="146.6">SHIELD3</text>
<text x="175.3" y="149.6">CON5</text>
<text x="193.1" y="146.6">SHIELD4</text>
<text x="193.1" y="149.6">CON5</text>
<text x="127" y="174.5">SHIELD2008</text>
<text x="127" y="177.6">CON5</text>
<text x="144.8" y="174.5">SHIELD2009</text>
<text x="144.8" y="177.6">CON5</text>
<text x="160" y="174.5">SHIELD2010</text>
<text x="160" y="177.6">CON5</text>
<text x="70.6" y="187.2">C90077</text>
<text x="70.6" y="189.8">10uF</text>
<text x="80.8" y="191.8">J8204</text>
</g>
<g font-size="2.3" fill="#d50000">
<text x="19.3" y="15.3">[26]</text>
<text x="19.6" y="17.8">[26]</text>
<text x="28.5" y="15.3">I2C7_SDA</text>
<text x="28.7" y="17.8">I2C7_SCL</text>
<text x="19.3" y="20.4">[26]</text>
<text x="28.5" y="20.4">GPIO2_B3</text>
<text x="151.4" y="20.4">GPIO4_C4</text>
<text x="151.4" y="22.9">GPIO4_C3</text>
<text x="167.4" y="22.9">[26]</text>
<text x="167.7" y="20.4">[26]</text>
<text x="19.3" y="25.4">[26]</text>
<text x="19.6" y="28">[26]</text>
<text x="28.5" y="25.4">GPIO4_C2</text>
<text x="28.7" y="28">GPIO4_C6</text>
<text x="151.4" y="25.4">GPIO4_A3</text>
<text x="167.7" y="25.4">[26]</text>
<text x="19.3" y="35.6">[26]</text>
<text x="19.6" y="30.5">[26]</text>
<text x="28.5" y="35.6">GPIO1_B0</text>
<text x="28.7" y="30.5">GPIO4_C5</text>
<text x="151.4" y="30.5">GPIO4_D2</text>
<text x="151.4" y="33.1">GPIO4_D4</text>
<text x="167.4" y="30.5">[26]</text>
<text x="167.7" y="33.1">[26]</text>
<text x="19.6" y="38.1">[26]</text>
<text x="19.6" y="40.7">[26]</text>
<text x="28.7" y="38.1">GPIO1_A7</text>
<text x="28.7" y="40.7">GPIO1_B1</text>
<text x="151.4" y="38.1">GPIO4_D5</text>
<text x="151.4" y="40.7">GPIO1_B2</text>
<text x="167.4" y="38.1">[26]</text>
<text x="167.7" y="40.7">[26]</text>
<text x="19.3" y="45.8">[26]</text>
<text x="28.5" y="45.8">GPIO2_A0</text>
<text x="151.4" y="43.2">ADC_IN0</text>
<text x="151.4" y="45.8">GPIO2_A1</text>
<text x="167.4" y="43.2">[26]</text>
<text x="167.7" y="45.8">[26]</text>
<text x="19.3" y="53.4">[26]</text>
<text x="19.6" y="48.3">[26]</text>
<text x="19.6" y="50.8">[26]</text>
<text x="28.5" y="53.4">GPIO2_B4</text>
<text x="28.7" y="48.3">GPIO2_B2</text>
<text x="28.7" y="50.8">GPIO2_B1</text>
<text x="151.4" y="50.8">GPIO3_C0</text>
<text x="167.7" y="50.8">[26]</text>
<text x="19.6" y="55.9">[26]</text>
<text x="19.6" y="58.5">[26]</text>
<text x="28.7" y="55.9">GPIO4_A5</text>
<text x="28.7" y="58.5">GPIO4_D6</text>
<text x="151.4" y="55.9">GPIO4_A4</text>
<text x="151.4" y="58.5">GPIO4_A6</text>
<text x="167.7" y="55.9">[26]</text>
<text x="167.7" y="58.5">[26]</text>
<text x="151.4" y="61">GPIO4_A7</text>
<text x="167.7" y="61">[26]</text>
<text x="24.4" y="94.3">[26]</text>
<text x="33.5" y="94.3">MIPI_RX0_D0N</text>
<text x="24.4" y="101.9">[26]</text>
<text x="24.7" y="96.8">[26]</text>
<text x="33.5" y="101.9">MIPI_RX0_D1N</text>
<text x="33.8" y="96.8">MIPI_RX0_D0P</text>
<text x="24.7" y="104.4">[26]</text>
<text x="33.8" y="104.4">MIPI_RX0_D1P</text>
<text x="22.9" y="109.5">[26]</text>
<text x="23.1" y="112">[26]</text>
<text x="32" y="109.5">MIPI_RX0_CLKN</text>
<text x="32.3" y="112">MIPI_RX0_CLKP</text>
<text x="22.9" y="117.1">[26]</text>
<text x="23.1" y="119.7">[26]</text>
<text x="32" y="117.1">CAM_GPIO1</text>
<text x="32.3" y="119.7">CAM_MCLK</text>
<text x="22.9" y="122.2">[26]</text>
<text x="23.1" y="124.7">[26]</text>
<text x="32" y="122.2">I2C4_SCL</text>
<text x="32.3" y="124.7">I2C4_SDA</text>
<text x="22.6" y="152.7">[26]</text>
<text x="22.9" y="155.2">[26]</text>
<text x="31.8" y="152.7">MIPI_TX/RX_D1N</text>
<text x="32" y="155.2">MIPI_TX/RX_D1P</text>
<text x="21.1" y="160.3">[26]</text>
<text x="30.2" y="160.3">MIPI_TX/RX_CLKN</text>
<text x="21.3" y="162.8">[26]</text>
<text x="22.6" y="167.9">[26]</text>
<text x="30.5" y="162.8">MIPI_TX/RX_CLKP</text>
<text x="31.8" y="167.9">MIPI_TX/RX_D0N</text>
<text x="22.9" y="170.5">[26]</text>
<text x="32" y="170.5">MIPI_TX/RX_D0P</text>
<text x="23.1" y="175.5">[26]</text>
<text x="23.4" y="178.1">[26]</text>
<text x="32.3" y="175.5">I2C_SCL_AUDIO</text>
<text x="32.5" y="178.1">I2C_SDA_AUDIO</text>
</g>
<g font-size="1.8">
<text x="31.7" y="1.9">5</text>
<text x="90.1" y="1.9">4</text>
<text x="148.5" y="1.9">3</text>
<text x="206.8" y="1.9">2</text>
<text x="265.2" y="1.9">1</text>
<text x=".6" y="29.8">D</text>
<text x="295" y="29.8">D</text>
<text x=".6" y="81">C</text>
<text x="295" y="81">C</text>
<text x=".6" y="132.1">B</text>
<text x="295" y="132.1">B</text>
<text x=".6" y="183.3">A</text>
<text x="295" y="183.3">A</text>
<text x="31.7" y="209.2">5</text>
<text x="90.1" y="209.2">4</text>
<text x="148.5" y="209.2">3</text>
<text x="206.8" y="209.2">2</text>
<text x="265.2" y="209.2">1</text>
</g>
</svg>
